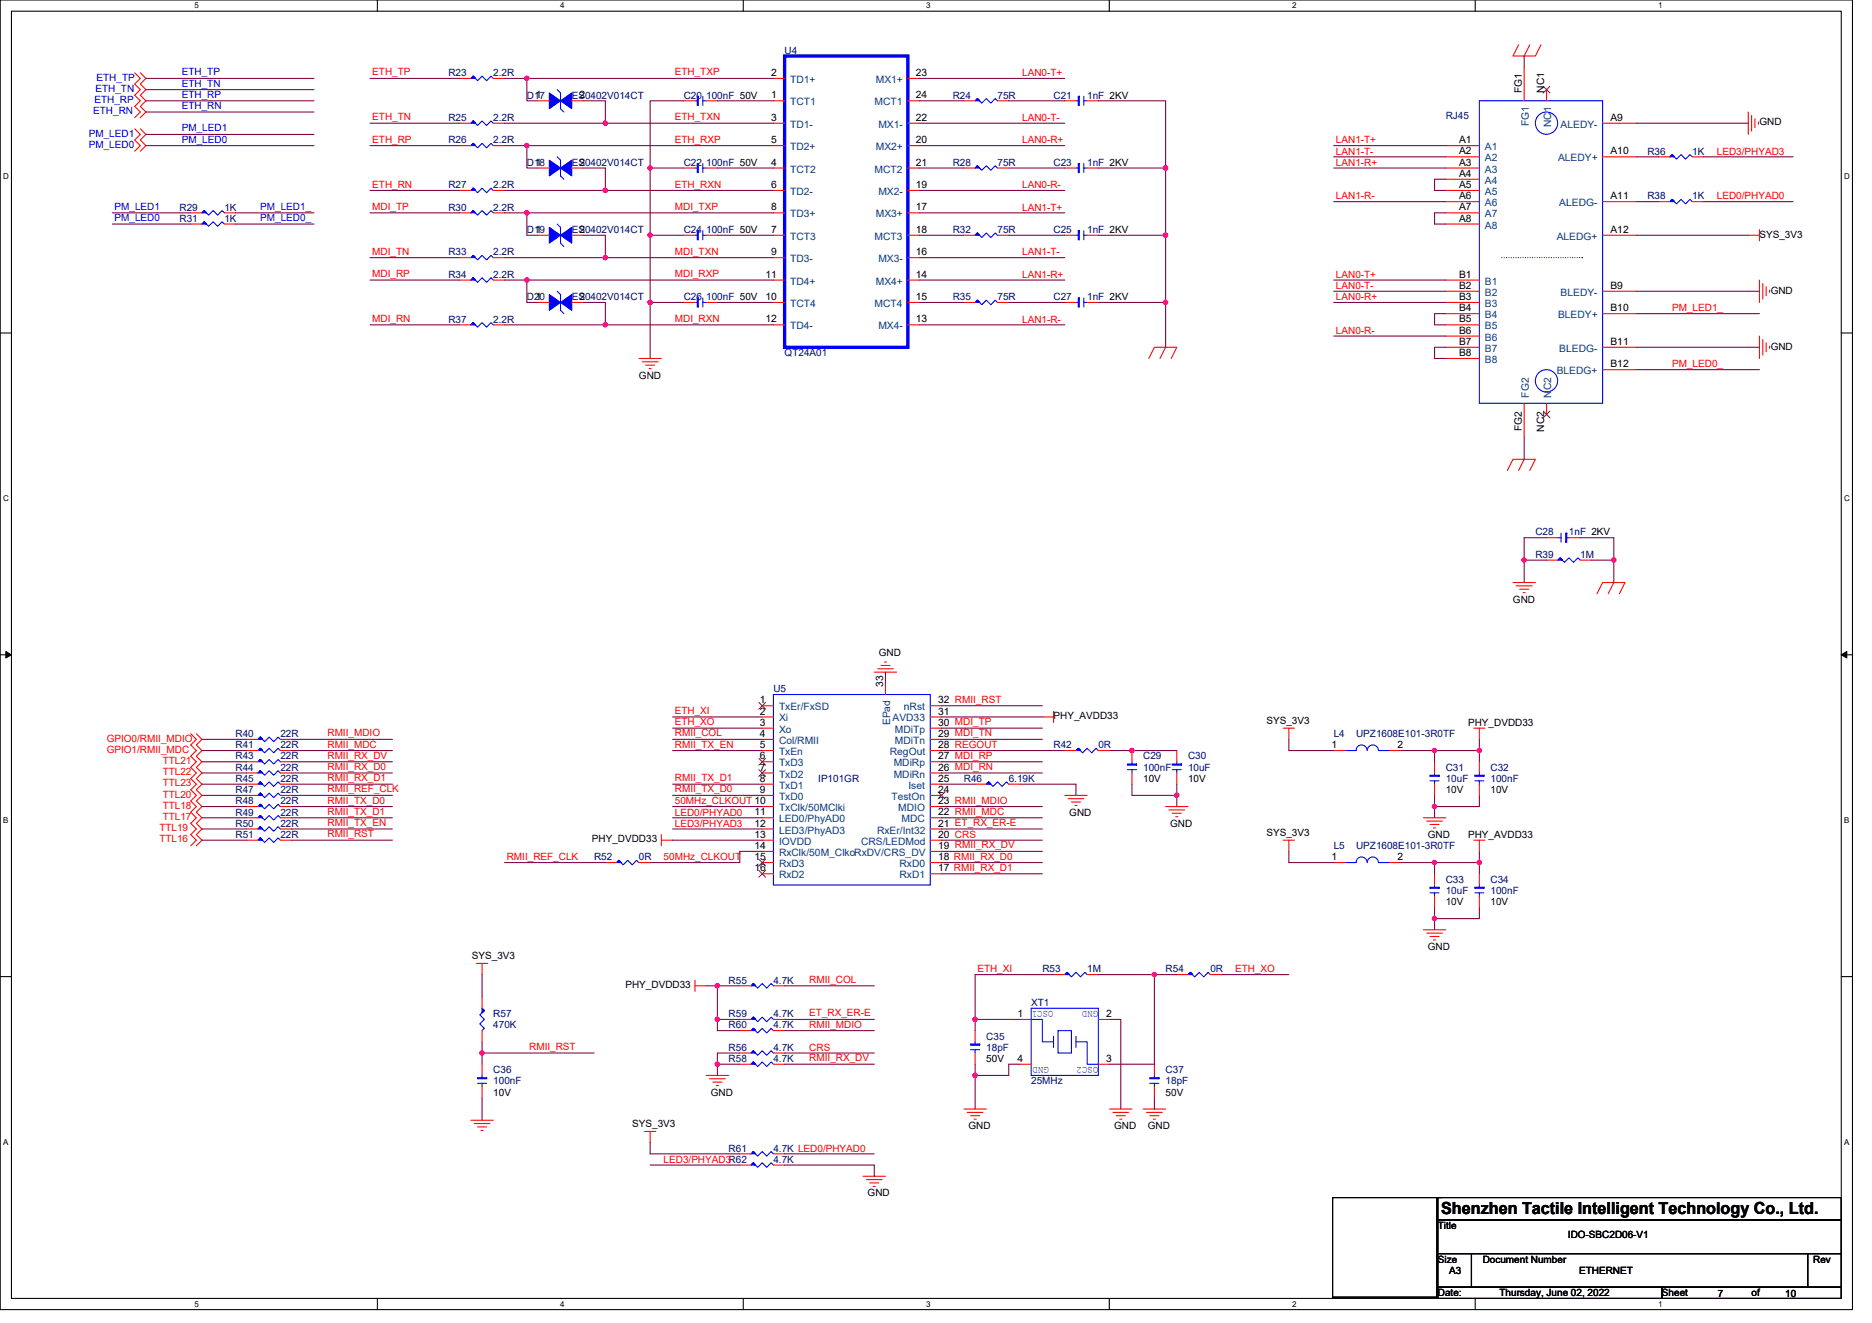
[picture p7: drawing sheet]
<svg xmlns="http://www.w3.org/2000/svg" width="297mm" height="210mm" viewBox="0 0 297 210" stroke-linecap="round" stroke-linejoin="round" font-family="sans-serif">
<path d="M0 0h293.9v207.9h-293.9zM1.8 1.8h290.4v204.3h-290.4z" fill="none" stroke="#000" stroke-width=".17"/>
<g fill="#fff">
<path d="M30.8 .2h.7v1.4h-.7z"/>
<path d="M30.8 206.3h.7v1.4h-.7z"/>
</g>
<path d="M59.9 0v1.8M59.9 206.1v1.8" fill="none" stroke="#000" stroke-width=".17"/>
<g fill="#fff">
<path d="M88.9 .2h.7v1.4h-.7z"/>
<path d="M88.9 206.3h.7v1.4h-.7z"/>
</g>
<path d="M117.9 0v1.8M117.9 206.1v1.8" fill="none" stroke="#000" stroke-width=".17"/>
<g fill="#fff">
<path d="M147 .2h.7v1.4h-.7z"/>
<path d="M147 206.3h.7v1.4h-.7z"/>
</g>
<path d="M176 0v1.8M176 206.1v1.8" fill="none" stroke="#000" stroke-width=".17"/>
<g fill="#fff">
<path d="M205 .2h.7v1.4h-.7z"/>
<path d="M205 206.3h.7v1.4h-.7z"/>
</g>
<path d="M234.1 0v1.8M234.1 206.1v1.8" fill="none" stroke="#000" stroke-width=".17"/>
<g fill="#fff">
<path d="M263.1 .2h.7v1.4h-.7z"/>
<path d="M263.1 206.3h.7v1.4h-.7z"/>
<path d="M.5 27.3h.9v1.4h-.9z"/>
<path d="M292.6 27.3h.9v1.4h-.9z"/>
<path d="M.5 78.4h.9v1.4h-.9z"/>
<path d="M292.6 78.4h.9v1.4h-.9z"/>
</g>
<path d="M0 52.9h1.8M292.2 52.9h1.7" fill="none" stroke="#000" stroke-width=".17"/>
<g fill="#fff">
<path d="M.5 129.5h.8v1.4h-.8z"/>
<path d="M292.6 129.5h.9v1.4h-.9z"/>
</g>
<path d="M0 103.9h1.8M292.2 103.9h1.7" fill="none" stroke="#000" stroke-width=".17"/>
<path d="M.9 103.4l.9 .5-.9 .5zM292.2 103.9l.8-.5v1z" fill="#000" stroke="#000" stroke-width=".16"/>
<g fill="#fff">
<path d="M.5 180.5h.8v1.4h-.8z"/>
<path d="M292.6 180.5h.9v1.4h-.9z"/>
</g>
<path d="M0 155h1.8M292.2 155h1.7M211.5 190.1h16.5v15.8h-16.5zM228.2 190.1h64v3.5h-64zM228.2 193.6h64v5.4h-64zM228.2 199h5.3v5.3h-5.3zM228.2 190.1h.5M233.5 199h53.3v5.3h-53.3zM286.8 199h5.4v5.3h-5.4zM228.2 204.3h35.5v1.8h-35.5zM263.7 204.3h28.5v1.8h-28.5z" fill="none" stroke="#000" stroke-width=".17"/>
<g fill="none" stroke="#f00" stroke-width=".17">
<path d="M21.4 11.6l.9 .8-.9 .9 .9 .9-.9 .9 .9 .9-.9 .9 .9 .9-.9 .9M22.3 11.6l.9 .8-.9 .9 .9 .9-.9 .9 .9 .9-.9 .9 .9 .9-.9 .9M72.9 19.6h1.8M72.9 12.4h1.8M78.3 19.6h1.7M78.3 12.4h1.7M85.4 16h1.8M90.7 16h1.8M108.5 16h1.8M112.1 16h1.7M122.7 16h1.8M122.7 12.4h1.8"/>
<path d="M122.7 19.6h1.8M144.1 19.6h1.7M144.1 12.4h1.7M144.1 16h1.7M152.9 16h1.8M158.3 16h1.8M168.9 16h1.8M172.5 16h1.8M241 7.1l-.9 1.8h3.5l.9-1.8M241.8 10.7v5.3M242.7 7.1l-.9 1.8M245.4 14.2v1.8"/>
<path d="M254.3 19.6h5.3M277.4 17.8v3.5M277.9 18.3v2.5M278.5 18.8v1.5M279 19.4v.3M21.4 20.4l.9 .9-.9 .9 .9 .9-.9 .9M22.3 20.4l.9 .9-.9 .9 .9 .9-.9 .9M30.3 33.8h1.7M30.3 35.6h1.7M35.6 33.8h1.8M35.6 35.6h1.8M72.9 33.8h1.8"/>
<path d="M72.9 23.1h1.8M72.9 30.2h1.8M78.3 33.8h1.7M78.3 23.1h1.7M78.3 30.2h1.7M85.4 37.3h1.8M85.4 26.7h1.8M90.7 37.3h1.8M90.7 26.7h1.8M108.5 37.3h1.8M108.5 26.7h1.8M112.1 37.3h1.7"/>
<path d="M112.1 26.7h1.7M122.7 26.7h1.8M122.7 23.1h1.8M122.7 30.2h1.8M122.7 37.3h1.8M122.7 33.8h1.8M144.1 33.8h1.7M144.1 37.3h1.7M144.1 30.2h1.7M144.1 23.1h1.7M144.1 26.7h1.7M152.9 37.3h1.8"/>
<path d="M152.9 26.7h1.8M158.3 37.3h1.8M158.3 26.7h1.8M168.9 37.3h1.8M168.9 26.7h1.8M172.5 37.3h1.8M172.5 26.7h1.8M229.4 23.1h5.3M229.4 24.9h5.3M229.4 26.7h5.3M229.4 28.4h5.3M229.4 30.2h5.3"/>
<path d="M229.4 32h5.3M229.4 33.8h5.3M229.4 35.6h5.3M254.3 24.9h5.3M254.3 32h5.3M254.3 37.3h5.3M263.2 24.9h1.8M263.2 32h1.8M268.5 24.9h1.8M268.5 32h1.8M277.4 37.3h1.8M279.2 36.4v1.8"/>
<path d="M72.9 40.9h1.8M72.9 44.4h1.8M72.9 51.6h1.8M78.3 40.9h1.7M78.3 44.4h1.7M78.3 51.6h1.7M85.4 48h1.8M90.7 48h1.8M101.4 56.9h3.5M101.9 57.4h2.5M102.4 58h1.5M103 58.5h.3"/>
<path d="M108.5 48h1.8M112.1 48h1.7M122.7 40.9h1.8M122.7 48h1.8M122.7 44.4h1.8M122.7 51.6h1.8M144.1 51.6h1.7M144.1 44.4h1.7M144.1 48h1.7M144.1 40.9h1.7M152.9 48h1.8M158.3 48h1.8"/>
<path d="M168.9 48h1.8M172.5 48h1.8M182.3 56.9l.9-1.8h3.5l-.9 1.8M185 55.1l-.9 1.8M229.4 56.9h5.3M229.4 55.1h5.3M229.4 53.3h5.3M229.4 51.6h5.3M229.4 49.8h5.3M229.4 48h5.3M229.4 46.2h5.3M229.4 44.4h5.3"/>
<path d="M254.3 46.2h5.3M254.3 49.8h5.3M254.3 55.1h5.3M254.3 58.7h5.3M279.2 44.4v3.6M279.2 53.3v3.6M279.7 45v2.5M279.7 53.9v2.5M280.2 45.5v1.4M280.2 54.4v1.4M280.8 46.1v.3M280.8 54.9v.4"/>
<path d="M239.2 74.7l.9-1.8h3.5l-.9 1.8M241.8 72.9l-.8 1.8M241.8 64v5.3M245.4 64v1.8M240.1 92.5h3.5M240.6 93h2.5M241.1 93.5h1.5M241.7 94.1h.3M245.4 88.9h1.8M245.4 85.3h1.8M249 85.3h1.7M250.7 88.9h1.8"/>
<path d="M253.4 94.2l.9-1.7h3.5l-.8 1.7M256.1 92.5l-.9 1.7M30.3 116.5l.9 .8-.9 .9 .9 .9-.9 .9 .9 .9-.9 .9 .9 .9-.9 .9 .9 .9-.9 .8 .9 .9-.9 .9 .9 .9-.9 .9 .9 .9-.9 .9 .9 .9-.9 .9 .9 .8-.9 .9M31.2 116.5l.8 .8-.8 .9 .8 .9-.8 .9 .8 .9-.8 .9 .8 .9-.8 .9 .8 .9-.8 .8 .8 .9-.8 .9 .8 .9-.8 .9 .8 .9-.8 .9 .8 .9-.8 .9 .8 .8-.8 .9M39.2 117.3h1.7M39.2 119.1h1.7M44.5 117.3h1.8M44.5 119.1h1.8M120.9 112h1.8M120.9 113.8h1.8M120.9 115.6h1.8M120.9 117.3h1.8"/>
<path d="M120.9 119.1h1.8M138.7 106.7h3.6M139.3 106.2h2.4M139.8 105.6h1.4M140.3 105.1h.4M140.5 108.5v1.7M147.6 112h1.8M147.6 113.8h1.8M147.6 115.6h1.8M147.6 117.3h1.8M147.6 119.1h1.8M165.4 113.8h1.8"/>
<path d="M167.2 112.9v1.8M168.9 119.1h1.8M174.3 119.1h1.8M179.6 119.1v1.8M186.7 119.1v1.8M203.6 115.6h1.8M204.5 115.6v1.7M211.6 119.1h1.8M220.5 119.1h1.8M233.8 115.6h1.8M234.7 115.6v1.7M39.2 122.7h1.7"/>
<path d="M39.2 129.8h1.7M39.2 124.5h1.7M39.2 131.6h1.7M39.2 126.2h1.7M39.2 133.3h1.7M39.2 120.9h1.7M39.2 128h1.7M44.5 122.7h1.8M44.5 129.8h1.8M44.5 124.5h1.8M44.5 131.6h1.8M44.5 126.2h1.8"/>
<path d="M44.5 133.3h1.8M44.5 120.9h1.8M44.5 128h1.8M96.1 136.9h1.7M101.4 136.9h1.8M104.9 133.3h1.8M104.9 132.5v1.7M120.9 120.9h1.8M120.9 122.7h1.8M120.9 124.5h1.8M120.9 126.2h1.8M120.9 128h1.8"/>
<path d="M120.9 129.8h1.8M120.9 131.6h1.8M120.9 133.3h1.8M120.9 135.1h1.8M120.9 136.9h1.8M120.9 138.7h1.8M147.6 126.2h1.8M147.6 128h1.8M147.6 129.8h1.8M147.6 131.6h1.8M147.6 133.3h1.8M147.6 135.1h1.8"/>
<path d="M147.6 136.9h1.8M147.6 138.7h1.8M147.6 120.9h1.8M147.6 122.7h1.8M147.6 124.5h1.8M154.7 124.5h1.8M160.1 124.5h1.7M168.9 126.2h3.6M169.5 126.8h2.5M170 127.3h1.4M170.6 127.8h.3M179.6 122.7v1.8"/>
<path d="M185 128h3.5M185.5 128.5h2.5M186 129.1h1.4M186.6 129.6h.3M186.7 122.7v1.8M203.6 133.3h1.8M204.5 133.3v1.8M211.6 136.9h1.8M220.5 136.9h1.8M225.8 129.8h3.6M226.4 130.3h2.5M226.9 130.9h1.4"/>
<path d="M227.5 131.4h.3M227.6 138.7v1.8M227.6 120.9v1.8M227.6 124.5v1.7M233.8 133.3h1.8M234.7 133.3v1.8M234.7 138.7v1.8M234.7 120.9v1.8M234.7 124.5v1.7M75.6 152.9h1.8M76.5 152.9v1.8M76.5 158.2v1.8"/>
<path d="M110.3 156.5h1.8M110.3 155.6v1.8M117.4 156.5h1.8M122.7 156.5h1.8M167.2 154.7h1.7M172.5 154.7h1.8M186.7 154.7h1.8M192.1 154.7h1.7M225.8 147.6h3.6M226.4 148.1h2.5M226.9 148.6h1.4M227.5 149.2h.3"/>
<path d="M227.6 142.2v1.8M234.7 142.2v1.8M74.7 177.8h3.6M75.2 178.3h2.5M75.8 178.9h1.4M76.3 179.4h.4M76.5 168.9v1.8M76.5 172.5v1.7M76.5 163.6v1.8M102.3 179.6h1.8M103.2 179.6v1.8M112.1 170.7h3.5"/>
<path d="M112.6 171.2h2.5M113.1 171.7h1.5M113.7 172.3h.3M117.4 167.1h1.8M117.4 163.6h1.8M117.4 168.9h1.8M117.4 161.8h1.8M122.7 167.1h1.8M122.7 163.6h1.8M122.7 168.9h1.8M122.7 161.8h1.8M152.9 176h3.6"/>
<path d="M153.5 176.6h2.5M154 177.1h1.4M154.6 177.6h.3M154.7 163.6v1.8M154.7 167.1v1.8M161.8 168.9h1.8M161.8 161.8h1.8M174.3 168.9h1.8M174.3 161.8h1.8M176.1 176h3.5M176.6 176.6h2.5M177.1 177.1h1.5"/>
<path d="M177.7 177.6h.3M181.4 176h3.6M181.9 176.6h2.5M182.5 177.1h1.4M183 177.6h.3M183.2 168.9v1.8M183.2 172.5v1.7M117.4 184.9h1.8M117.4 183.1h1.8M122.7 184.9h1.8M122.7 183.1h1.8M136.9 186.7h3.6"/>
<path d="M137.5 187.2h2.5M138 187.7h1.4M138.6 188.3h.3"/>
</g>
<g fill="none" stroke="#00f" stroke-width=".17">
<path d="M74.7 19.6l.4-.4 .7 .7 .7-.7 .7 .7 .7-.7 .4 .4M74.7 12.4l.4-.3 .7 .7 .7-.7 .7 .7 .7-.7 .4 .3M88.4 14.2l.5 .6v2.5l.6 .5M110.3 16h.3M111.5 16h.6M111.5 15.3v1.4M154.7 16l.4-.4 .7 .8 .7-.8 .7 .8 .7-.8 .4 .4M170.7 16h.4M172 16h.5M172 15.3v1.4M234.7 16h19.6v48h-19.6zM32 33.8l.4-.4 .7 .7 .7-.7 .7 .7 .7-.7 .4 .4"/>
<path d="M32 35.6l.4-.4 .7 .7 .7-.7 .7 .7 .7-.7 .4 .4M74.7 33.8l.4-.4 .7 .7 .7-.7 .7 .7 .7-.7 .4 .4M74.7 23.1l.4-.3 .7 .7 .7-.7 .7 .7 .7-.7 .4 .3M74.7 30.2l.4-.3 .7 .7 .7-.7 .7 .7 .7-.7 .4 .3M88.4 35.6l.5 .5v2.5l.6 .5M88.4 24.9l.5 .5v2.5l.6 .5M110.3 37.3h.3M110.3 26.7h.3M111.5 37.3h.6M111.5 36.6v1.5M111.5 26.7h.6M111.5 26v1.4"/>
<path d="M154.7 37.3l.4-.3 .7 .7 .7-.7 .7 .7 .7-.7 .4 .3M154.7 26.7l.4-.4 .7 .7 .7-.7 .7 .7 .7-.7 .4 .4M170.7 37.3h.4M170.7 26.7h.4M172 37.3h.5M172 36.6v1.5M172 26.7h.5M172 26v1.4M265 24.9l.3-.4 .7 .8 .7-.8 .8 .8 .7-.8 .3 .4M265 32l.3-.4 .7 .8 .7-.8 .8 .8 .7-.8 .3 .4M74.7 40.9l.4-.4 .7 .8 .7-.8 .7 .8 .7-.8 .4 .4M74.7 44.4l.4-.3 .7 .7 .7-.7 .7 .7 .7-.7 .4 .3"/>
<path d="M74.7 51.6l.4-.4 .7 .7 .7-.7 .7 .7 .7-.7 .4 .4M88.4 46.2l.5 .6v2.5l.6 .5M110.3 48h.3M111.5 48h.6M111.5 47.3v1.4M154.7 48l.4-.4 .7 .8 .7-.8 .7 .8 .7-.8 .4 .4M170.7 48h.4M172 48h.5M172 47.3v1.4M247.2 88.9l.3-.4 .7 .8 .8-.8 .7 .8 .7-.8 .3 .4M247.2 85.3h.5M247.7 84.6v1.5"/>
<path d="M248.6 85.3h.4M40.9 117.3l.4-.3 .7 .7 .7-.7 .7 .7 .7-.7 .4 .3M40.9 119.1l.4-.3 .7 .7 .7-.7 .7 .7 .7-.7 .4 .3M122.7 110.2h24.9v30.3h-24.9zM170.7 119.1l.4-.3 .7 .7 .7-.7 .7 .7 .7-.7 .4 .3M213.4 119.1h1.8M215.2 119.1a.89 .89 0 0 1 .9-.9 .89 .89 0 0 1 .9 .9 .88 .88 0 0 1 .8-.9 .88 .88 0 0 1 .9 .9M218.7 119.1h1.8M40.9 122.7l.4-.4 .7 .7 .7-.7 .7 .7 .7-.7 .4 .4M40.9 129.8l.4-.4 .7 .8 .7-.8 .7 .8 .7-.8 .4 .4M40.9 124.5l.4-.4 .7 .7 .7-.7 .7 .7 .7-.7 .4 .4M40.9 131.6l.4-.4 .7 .7 .7-.7 .7 .7 .7-.7 .4 .4"/>
<path d="M40.9 126.2l.4-.3 .7 .7 .7-.7 .7 .7 .7-.7 .4 .3M40.9 133.3l.4-.3 .7 .7 .7-.7 .7 .7 .7-.7 .4 .3M40.9 120.9l.4-.4 .7 .8 .7-.8 .7 .8 .7-.8 .4 .4M40.9 128l.4-.3 .7 .7 .7-.7 .7 .7 .7-.7 .4 .3M97.8 136.9l.4-.4 .7 .8 .7-.8 .7 .8 .7-.8 .4 .4M156.5 124.5l.4-.4 .7 .7 .7-.7 .7 .7 .7-.7 .4 .4M178.9 122.2h1.4M179.6 122.2v.5M179.6 120.9v.4M186 122.2h1.4M186.7 122.2v.5M186.7 120.9v.4"/>
<path d="M218.7 136.9a.88 .88 0 0 0-.9-.9 .88 .88 0 0 0-.8 .9 .89 .89 0 0 0-.9-.9 .89 .89 0 0 0-.9 .9h-1.8M218.7 136.9h1.8M226.9 123.9h1.4M227.6 123.9v.6M227.6 122.7v.3M234 123.9h1.5M234.7 123.9v.6M234.7 122.7v.3M119.2 156.5l.3-.4 .7 .7 .7-.7 .8 .7 .7-.7 .3 .4M168.9 154.7l.4-.4 .7 .7 .7-.7 .7 .7 .7-.7 .4 .4M188.5 154.7l.4-.4 .7 .7 .7-.7 .7 .7 .7-.7 .4 .4M226.9 141.7h1.4"/>
<path d="M227.6 141.7v.5M227.6 140.5v.3M234 141.7h1.5M234.7 141.7v.5M234.7 140.5v.3M75.8 171.9h1.4M76.5 171.9v.6M76.5 170.7v.3M76.5 160l.4 .4-.8 .7 .8 .7-.8 .7 .8 .7-.4 .4M119.2 167.1l.3-.3 .7 .7 .7-.7 .8 .7 .7-.7 .3 .3M119.2 163.6l.3-.4 .7 .7 .7-.7 .8 .7 .7-.7 .3 .4M119.2 168.9l.3-.3 .7 .7 .7-.7 .8 .7 .7-.7 .3 .3"/>
<path d="M119.2 161.8l.3-.4 .7 .8 .7-.8 .8 .8 .7-.8 .3 .4M154 166.6h1.4M154.7 166.6v.5M154.7 165.4v.3M163.6 161.8h1.8v3.6h1.8M163.6 160h10.7v10.7h-10.7zM167.2 164.5v1.7M167.9 163.6h2.1v3.5h-2.1zM170.7 164.5v1.7M170.7 165.4h1.8v3.5h1.8M182.5 171.9h1.4M183.2 171.9v.6"/>
<path d="M183.2 170.7v.3M119.2 184.9l.3-.3 .7 .7 .7-.7 .8 .7 .7-.7 .3 .3M119.2 183.1l.3-.3 .7 .7 .7-.7 .8 .7 .7-.7 .3 .3"/>
<circle cx="245.4" cy="19.5" r="1.77"/>
<circle cx="245.4" cy="60.4" r="1.77"/>
</g>
<g fill="#00f" stroke="#00f" stroke-width=".17">
<path d="M119.5 184.6l.4 .3h-.7l.3-.3 .4 .3z" fill-rule="evenodd"/>
<path d="M75.1 19.2l.3 .4h-.7l.4-.4 .3 .4z" fill-rule="evenodd"/>
<path d="M75.1 33.4l.3 .4h-.7l.4-.4 .3 .4z" fill-rule="evenodd"/>
<path d="M41.3 122.3l.4 .4h-.8l.4-.4 .4 .4z" fill-rule="evenodd"/>
<path d="M75.8 171v.2h1.4v-.2z" fill-rule="evenodd"/>
<path d="M88.9 48l1.8-1.2v2.5z" fill-rule="evenodd"/>
<path d="M87.2 46.8l1.7 1.2-1.7 1.3z" fill-rule="evenodd"/>
<path d="M110.6 36.6v1.5h.2v-1.5z" fill-rule="evenodd"/>
<path d="M171.1 15.3v1.4h.2v-1.4z" fill-rule="evenodd"/>
<path d="M98.2 136.5l.3 .4h-.7l.4-.4 .3 .4z" fill-rule="evenodd"/>
<path d="M247.5 88.5l.4 .4h-.7l.3-.4 .4 .4z" fill-rule="evenodd"/>
<path d="M234 140.8v.2h1.5v-.2z" fill-rule="evenodd"/>
<path d="M75.1 22.8l.3 .3h-.7l.4-.3 .3 .3z" fill-rule="evenodd"/>
<path d="M226.9 140.8v.2h1.4v-.2z" fill-rule="evenodd"/>
<path d="M182.5 171v.2h1.4v-.2z" fill-rule="evenodd"/>
<path d="M75.1 40.5l.3 .4h-.7l.4-.4 .3 .4z" fill-rule="evenodd"/>
<path d="M41.3 129.4l.4 .4h-.8l.4-.4 .4 .4z" fill-rule="evenodd"/>
<path d="M32.4 33.4l.4 .4h-.8l.4-.4 .4 .4z" fill-rule="evenodd"/>
<path d="M186 121.3v.1h1.4v-.1z" fill-rule="evenodd"/>
<path d="M41.3 117l.4 .3h-.8l.4-.3 .4 .3z" fill-rule="evenodd"/>
<path d="M248.4 84.6v1.5h.2v-1.5z" fill-rule="evenodd"/>
<path d="M110.6 47.3v1.4h.2v-1.4z" fill-rule="evenodd"/>
<path d="M171.1 36.6v1.5h.2v-1.5z" fill-rule="evenodd"/>
<path d="M75.1 29.9l.3 .3h-.7l.4-.3 .3 .3z" fill-rule="evenodd"/>
<path d="M234 123v.2h1.5v-.2z" fill-rule="evenodd"/>
<path d="M265.3 24.5l.4 .4h-.7l.3-.4 .4 .4z" fill-rule="evenodd"/>
<path d="M119.5 166.8l.4 .3h-.7l.3-.3 .4 .3z" fill-rule="evenodd"/>
<path d="M154 165.7v.2h1.4v-.2z" fill-rule="evenodd"/>
<path d="M75.1 44.1l.3 .3h-.7l.4-.3 .3 .3z" fill-rule="evenodd"/>
<path d="M41.3 124.1l.4 .4h-.8l.4-.4 .4 .4z" fill-rule="evenodd"/>
<path d="M119.5 156.1l.4 .4h-.7l.3-.4 .4 .4z" fill-rule="evenodd"/>
<path d="M265.3 31.6l.4 .4h-.7l.3-.4 .4 .4z" fill-rule="evenodd"/>
<path d="M156.9 124.1l.3 .4h-.7l.4-.4 .3 .4z" fill-rule="evenodd"/>
<path d="M41.3 131.2l.4 .4h-.8l.4-.4 .4 .4z" fill-rule="evenodd"/>
<path d="M155.1 47.6l.3 .4h-.7l.4-.4 .3 .4z" fill-rule="evenodd"/>
<path d="M32.4 35.2l.4 .4h-.8l.4-.4 .4 .4z" fill-rule="evenodd"/>
<path d="M119.5 163.2l.4 .4h-.7l.3-.4 .4 .4z" fill-rule="evenodd"/>
<path d="M169.3 154.3l.4 .4h-.8l.4-.4 .4 .4z" fill-rule="evenodd"/>
<path d="M155.1 37l.3 .3h-.7l.4-.3 .3 .3z" fill-rule="evenodd"/>
<path d="M155.1 26.3l.3 .4h-.7l.4-.4 .3 .4z" fill-rule="evenodd"/>
<path d="M41.3 118.8l.4 .3h-.8l.4-.3 .4 .3z" fill-rule="evenodd"/>
<path d="M110.6 15.3v1.4h.2v-1.4z" fill-rule="evenodd"/>
<path d="M88.9 16l1.8-1.2v2.5z" fill-rule="evenodd"/>
<path d="M87.2 14.8l1.7 1.2-1.7 1.3z" fill-rule="evenodd"/>
<path d="M75.1 51.2l.3 .4h-.7l.4-.4 .3 .4z" fill-rule="evenodd"/>
<path d="M171.1 118.8l.3 .3h-.7l.4-.3 .3 .3z" fill-rule="evenodd"/>
<path d="M171.1 26v1.4h.2v-1.4z" fill-rule="evenodd"/>
<path d="M41.3 125.9l.4 .3h-.8l.4-.3 .4 .3z" fill-rule="evenodd"/>
<path d="M155.1 15.6l.3 .4h-.7l.4-.4 .3 .4z" fill-rule="evenodd"/>
<path d="M76.5 160l.4 .4-.4 .3 .4-.3-.4 .3z" fill-rule="evenodd"/>
<path d="M188.9 154.3l.3 .4h-.7l.4-.4 .3 .4z" fill-rule="evenodd"/>
<path d="M178.9 121.3v.1h1.4v-.1z" fill-rule="evenodd"/>
<path d="M41.3 133l.4 .3h-.8l.4-.3 .4 .3z" fill-rule="evenodd"/>
<path d="M110.6 26v1.4h.2v-1.4z" fill-rule="evenodd"/>
<path d="M119.5 182.8l.4 .3h-.7l.3-.3 .4 .3z" fill-rule="evenodd"/>
<path d="M88.9 37.3l1.8-1.2v2.5z" fill-rule="evenodd"/>
<path d="M87.2 36.1l1.7 1.2-1.7 1.3z" fill-rule="evenodd"/>
<path d="M171.1 47.3v1.4h.2v-1.4z" fill-rule="evenodd"/>
<path d="M75.1 12.1l.3 .3h-.7l.4-.3 .3 .3z" fill-rule="evenodd"/>
<path d="M226.9 123v.2h1.4v-.2z" fill-rule="evenodd"/>
<path d="M41.3 120.5l.4 .4h-.8l.4-.4 .4 .4z" fill-rule="evenodd"/>
<path d="M88.9 26.7l1.8-1.3v2.5z" fill-rule="evenodd"/>
<path d="M87.2 25.4l1.7 1.3-1.7 1.2z" fill-rule="evenodd"/>
<path d="M119.5 168.6l.4 .3h-.7l.3-.3 .4 .3z" fill-rule="evenodd"/>
<path d="M119.5 161.4l.4 .4h-.7l.3-.4 .4 .4z" fill-rule="evenodd"/>
<path d="M41.3 127.7l.4 .3h-.8l.4-.3 .4 .3z" fill-rule="evenodd"/>
</g>
<path d="M124.5 8.9h19.6v46.2h-19.6z" fill="none" stroke="#00f" stroke-width=".53"/>
<path d="M238.3 40.9h12.8M251.1 40.9h.1" fill="none" stroke="#00f" stroke-width=".17" stroke-dasharray="0 .3"/>
<g fill="none" stroke="#804000" stroke-width=".16">
<path d="M244.9 13.7l1.1 1.1M245.9 13.7l-1 1.1M244.9 65.3l1.1 1M245.9 65.3l-1 1M120.4 111.5l1.1 1.1M121.5 111.5l-1.1 1.1M120.4 120.4l1.1 1.1M120.4 122.2l1.1 1M120.4 136.4l1.1 1.1M120.4 138.2l1.1 1M121.5 120.4l-1.1 1.1M121.5 122.2l-1.1 1"/>
<path d="M121.5 136.4l-1.1 1.1M121.5 138.2l-1.1 1M148.9 125.7l1 1.1M149.9 125.7l-1.1 1.1"/>
</g>
<g fill="none" stroke="#800040" stroke-width=".17">
<path d="M23.2 12.4h26.6M23.2 14.2h26.6M23.2 16h26.6M23.2 17.8h26.6M58.7 12.4h14.2M58.7 19.6h14.2M80 19.6h16.1M80 12.4h3.6M92.5 16h3.6v3.6M96.1 19.6h26.6M108.5 16h-5.3v10.7h5.3M113.8 16h8.9"/>
<path d="M122.7 12.4h-39.1v3.6h1.8M145.8 16h7.1M145.8 12.4h23.1M145.8 19.6h23.1M160.1 16h8.8M174.3 16h10.7v10.7M241.8 8.9v1.8M259.6 19.6h17.8M17.8 33.8h12.5M17.8 35.6h12.5M23.2 21.3h26.6M23.2 23.1h26.6"/>
<path d="M37.4 35.6h12.4M37.4 33.8h12.4M58.7 23.1h14.2M58.7 30.2h14.2M58.7 33.8h14.2M80 30.2h16.1M80 23.1h3.6M80 33.8h3.6M83.6 33.8v3.5h1.8M83.6 33.8h39.1M92.5 26.7h3.6v3.5M92.5 37.3h3.6v3.6h26.6"/>
<path d="M96.1 30.2h26.6M103.2 26.7v10.6M108.5 37.3h-5.3v10.7h5.3M113.8 26.7h8.9M113.8 37.3h8.9M122.7 23.1h-39.1v3.6h1.8M145.8 26.7h7.1M145.8 37.3h7.1M145.8 33.8h23.1M145.8 23.1h23.1M145.8 30.2h23.1M160.1 26.7h8.8"/>
<path d="M160.1 37.3h8.8M174.3 26.7h10.7M174.3 37.3h10.7M185 26.7v10.6M185 37.3v10.7M211.6 23.1h17.8M211.6 24.9h17.8M211.6 26.7h17.8M211.6 32h17.8M229.4 28.4h-1.8v1.8h1.8M229.4 33.8h-1.8v1.8h1.8M259.6 37.3h17.8"/>
<path d="M259.6 24.9h3.6M259.6 32h3.6M270.3 24.9h14.2M270.3 32h14.2M58.7 44.4h14.2M58.7 40.9h14.2M58.7 51.6h14.2M80 40.9h16.1M80 51.6h16.1M80 44.4h3.6M83.6 44.4v3.6h1.8M83.6 44.4h39.1"/>
<path d="M92.5 48h3.6v3.6h26.6M103.2 48v8.9M113.8 48h8.9M145.8 48h7.1M145.8 40.9h23.1M145.8 44.4h23.1M145.8 51.6h23.1M160.1 48h8.8M174.3 48h10.7M185 48v7.1M211.6 44.4h17.8M211.6 46.2h17.8"/>
<path d="M211.6 48h17.8M211.6 53.3h17.8M229.4 49.8h-1.8v1.8h1.8M229.4 55.1h-1.8v1.8h1.8M259.6 46.2h19.6M259.6 58.7h19.6M259.6 49.8h19.6M259.6 55.1h19.6M241.8 69.3v3.6M241.8 88.9h3.6M241.8 88.9v3.6M245.4 85.3h-3.6v3.6"/>
<path d="M250.7 85.3h5.4v3.6M252.5 88.9h3.6M256.1 88.9v3.6M32 117.3h7.2M32 119.1h7.2M46.3 117.3h16M46.3 119.1h16M106.7 113.8h14.2M106.7 117.3h14.2M106.7 119.1h14.2M106.7 115.6h14.2M140.5 106.7v1.8"/>
<path d="M149.4 119.1h19.5M149.4 112h16M149.4 115.6h16M149.4 117.3h16M149.4 113.8h16M176.1 119.1h10.6M204.5 117.3v1.8h7.1M222.3 119.1h5.3M227.6 119.1h7.1M227.6 119.1v1.8M234.7 119.1v1.8M234.7 117.3v1.8"/>
<path d="M32 120.9h7.2M32 122.7h7.2M32 124.5h7.2M32 126.2h7.2M32 128h7.2M32 129.8h7.2M32 131.6h7.2M32 133.4h7.2M46.3 120.9h16M46.3 122.7h16M46.3 124.5h16M46.3 126.2h16"/>
<path d="M46.3 128h16M46.3 129.8h16M46.3 131.6h16M46.3 133.3h16M80 136.9h16.1M106.7 126.2h14.2M106.7 124.5h14.2M106.7 128h14.2M106.7 129.8h14.2M106.7 131.6h14.2M106.7 133.3h14.2M120.9 135.1h-3.5v1.8h-14.2"/>
<path d="M149.4 133.3h16M149.4 136.9h16M149.4 138.7h16M149.4 135.1h16M149.4 131.6h16M149.4 128h16M149.4 120.9h16M149.4 122.7h16M149.4 124.5h5.3M149.4 129.8h16M161.8 124.5h8.9v1.7M179.6 124.5v1.7h7.1"/>
<path d="M186.7 126.2v1.8M186.7 124.5v1.7M204.5 135.1v1.8h7.1M222.3 136.9h5.3M227.6 136.9h7.1M227.6 128v1.8M227.6 126.2v1.8M227.6 136.9v1.8M234.7 136.9v1.8M234.7 126.2v1.8h-7.1M234.7 135.1v1.8M76.5 154.7v3.5"/>
<path d="M112.1 156.5h1.7M113.8 156.5h3.6M113.8 156.5v5.3M124.5 156.5h14.2M167.2 154.7h-12.5v7.1M174.3 154.7h8.9M183.2 154.7v14.2h-7.1M183.2 154.7h3.5M193.8 154.7h10.7M227.6 144v1.8M227.6 145.8v1.8M234.7 144v1.8h-7.1"/>
<path d="M76.5 167.1h17.8M76.5 167.1v1.8M76.5 165.4v1.7M76.5 174.2v3.6M113.8 161.8h3.6M113.8 161.8v1.8h3.6M113.8 168.9v1.8M117.4 167.1h-3.6v1.8h3.6M124.5 167.1h14.2M124.5 168.9h14.2M124.5 161.8h14.2M124.5 163.6h14.2"/>
<path d="M154.7 161.8h7.1M154.7 170.7v5.3M154.7 161.8v1.8M161.8 168.9h-1.7v1.8h-5.4v-1.8M176.1 161.8h1.7v14.2M183.2 174.2v1.8M103.2 181.4v1.7h14.2M103.2 184.9h14.2M124.5 184.9h14.2v1.8M124.5 183.1h14.2"/>
</g>
<g fill="#f0f" stroke="#f0f" stroke-width=".17">
<circle cx="256.1" cy="88.9" r=".35"/>
<circle cx="241.8" cy="88.9" r=".35"/>
<circle cx="179.6" cy="119.1" r=".35"/>
<circle cx="227.6" cy="128" r=".35"/>
<circle cx="227.6" cy="119.1" r=".35"/>
<circle cx="76.5" cy="167.1" r=".35"/>
<circle cx="154.7" cy="161.8" r=".35"/>
<circle cx="113.8" cy="156.5" r=".35"/>
<circle cx="113.8" cy="161.8" r=".35"/>
<circle cx="227.6" cy="136.9" r=".35"/>
<circle cx="227.6" cy="145.8" r=".35"/>
<circle cx="186.7" cy="126.2" r=".35"/>
<circle cx="154.7" cy="170.7" r=".35"/>
<circle cx="183.2" cy="154.7" r=".35"/>
<circle cx="234.7" cy="119.1" r=".35"/>
<circle cx="234.7" cy="136.9" r=".35"/>
<circle cx="184.9" cy="37.3" r=".35"/>
<circle cx="184.9" cy="26.7" r=".35"/>
<circle cx="184.9" cy="48" r=".35"/>
<circle cx="83.6" cy="12.4" r=".35"/>
<circle cx="83.6" cy="23.1" r=".35"/>
<circle cx="83.6" cy="33.8" r=".35"/>
<circle cx="83.6" cy="44.4" r=".35"/>
<circle cx="96" cy="19.5" r=".35"/>
<circle cx="96" cy="30.2" r=".35"/>
<circle cx="103.2" cy="26.7" r=".35"/>
<circle cx="103.2" cy="37.3" r=".35"/>
<circle cx="103.2" cy="48" r=".35"/>
<circle cx="96" cy="51.5" r=".35"/>
<circle cx="96" cy="40.9" r=".35"/>
<circle cx="113.8" cy="168.9" r=".35"/>
</g>
<text font-size="2.6" x="228.7" y="192.7">Shenzhen Tactile Intelligent Technology Co., Ltd.</text>
<g font-size="1.6" fill="#00f">
<text x="28.8" y="12">ETH_TP</text>
<text x="15" y="16.4">ETH_RP</text>
<text x="15.2" y="14.6">ETH_TN</text>
<text x="15.3" y="12.8">ETH_TP</text>
<text x="28.8" y="13.8">ETH_TN</text>
<text x="28.8" y="15.5">ETH_RP</text>
<text x="28.8" y="17.3">ETH_RN</text>
<text x="14.1" y="21.7">PM_LED1</text>
<text x="14.1" y="23.5">PM_LED0</text>
<text x="14.8" y="18.1">ETH_RN</text>
<text x="28.8" y="20.9">PM_LED1</text>
<text x="28.8" y="22.6">PM_LED0</text>
<text x="18.2" y="33.3">PM_LED1</text>
<text x="18.2" y="35.1">PM_LED0</text>
<text x="41.3" y="35.1">PM_LED0_</text>
<text x="41.3" y="33.3">PM_LED1_</text>
<text x="167.2" y="160.5" transform="rotate(180 167.2 160.5)">OSC1</text>
<text x="174.3" y="160.5" transform="rotate(180 174.3 160.5)">GND</text>
<text x="166.5" y="169.4" transform="rotate(180 166.5 169.4)">GND</text>
<text x="174.3" y="169.4" transform="rotate(180 174.3 169.4)">OSC2</text>
</g>
<g font-size="1.6" fill="#f00">
<text x="59.1" y="12">ETH_TP</text>
<text x="107.1" y="12">ETH_TXP</text>
<text x="162.2" y="12.1">LAN0-T+</text>
<text x="59.1" y="19.1">ETH_TN</text>
<text x="59.1" y="22.6">ETH_RP</text>
<text x="107.1" y="22.6">ETH_RXP</text>
<text x="107.1" y="19.1">ETH_TXN</text>
<text x="162.2" y="19.2">LAN0-T-</text>
<text x="162.2" y="22.8">LAN0-R+</text>
<text x="212" y="22.8">LAN1-T+</text>
<text x="59.1" y="29.8">ETH_RN</text>
<text x="107.1" y="29.8">ETH_RXN</text>
<text x="162.2" y="29.9">LAN0-R-</text>
<text x="212" y="24.5">LAN1-T-</text>
<text x="212" y="26.3">LAN1-R+</text>
<text x="272.4" y="24.5">LED3/PHYAD3</text>
<text x="59.1" y="33.3">MDI_TP</text>
<text x="107.1" y="33.3">MDI_TXP</text>
<text x="162.2" y="33.4">LAN1-T+</text>
<text x="212" y="31.6">LAN1-R-</text>
<text x="272.4" y="31.6">LED0/PHYAD0</text>
<text x="59.1" y="40.4">MDI_TN</text>
<text x="107.1" y="40.4">MDI_TXN</text>
<text x="162.2" y="40.5">LAN1-T-</text>
<text x="59.1" y="44">MDI_RP</text>
<text x="107.1" y="44">MDI_RXP</text>
<text x="162.2" y="44.1">LAN1-R+</text>
<text x="212" y="44.1">LAN0-T+</text>
<text x="212" y="45.9">LAN0-T-</text>
<text x="212" y="47.6">LAN0-R+</text>
<text x="59.1" y="51.1">MDI_RN</text>
<text x="107.1" y="51.1">MDI_RXN</text>
<text x="162.2" y="51.2">LAN1-R-</text>
<text x="212" y="53">LAN0-R-</text>
<text x="265.3" y="49.3">PM_LED1_</text>
<text x="265.3" y="58.2">PM_LED0_</text>
<text x="107.1" y="113.3">ETH_XI</text>
<text x="16.9" y="119.5">GPIO1/RMII_MDC</text>
<text x="16.9" y="117.7">GPIO0/RMII_MDIO</text>
<text x="52" y="116.9">RMII_MDIO</text>
<text x="52" y="118.7">RMII_MDC</text>
<text x="107.1" y="116.9">RMII_COL</text>
<text x="107.1" y="118.7">RMII_TX_EN</text>
<text x="107.1" y="115.1">ETH_XO</text>
<text x="25.8" y="124.8">TTL23</text>
<text x="25.8" y="123">TTL22</text>
<text x="25.8" y="121.3">TTL21</text>
<text x="52" y="120.4">RMII_RX_DV</text>
<text x="52" y="122.2">RMII_RX_D0</text>
<text x="52" y="124">RMII_RX_D1</text>
<text x="52" y="125.8">RMII_REF_CLK</text>
<text x="107.1" y="125.8">RMII_TX_D0</text>
<text x="107.1" y="124">RMII_TX_D1</text>
<text x="25.3" y="131.9">TTL19</text>
<text x="25.8" y="130.2">TTL17</text>
<text x="25.8" y="128.4">TTL18</text>
<text x="25.8" y="126.6">TTL20</text>
<text x="52" y="127.6">RMII_TX_D0</text>
<text x="52" y="129.3">RMII_TX_D1</text>
<text x="52" y="131.1">RMII_TX_EN</text>
<text x="107.1" y="127.6">50MHz_CLKOUT 10</text>
<text x="107.1" y="129.4">LED0/PHYAD0</text>
<text x="107.1" y="131.2">LED3/PHYAD3</text>
<text x="25.3" y="133.7">TTL16</text>
<text x="52" y="132.9">RMII_RST</text>
<text x="80.4" y="136.4">RMII_REF_CLK</text>
<text x="105.3" y="136.4">50MHz_CLKOUT</text>
<text x="128.4" y="156">RMII_COL</text>
<text x="155.1" y="154.2">ETH_XI</text>
<text x="196" y="154.2">ETH_XO</text>
<text x="128.4" y="161.3">ET_RX_ER-E</text>
<text x="84" y="166.7">RMII_RST</text>
<text x="128.4" y="166.8">CRS</text>
<text x="128.4" y="163.1">RMII_MDIO</text>
<text x="128.4" y="168.4">RMII_RX_DV</text>
<text x="105.3" y="184.6">LED3/PHYAD3R62</text>
</g>
<g font-size="1.6" fill="#000080">
<text x="124.5" y="8.5">U4</text>
<text x="71.2" y="12.1">R23</text>
<text x="78.3" y="12.1">2.2R</text>
<text x="83.6" y="15.6">D17</text>
<text x="90.7" y="15.6">ES0402V014CT</text>
<text x="108.5" y="15.6">C20 100nF 50V</text>
<text x="151.2" y="15.6">R24</text>
<text x="158.3" y="15.6">75R</text>
<text x="167.2" y="15.6">C21</text>
<text x="172.5" y="15.6">1nF 2KV</text>
<text x="71.2" y="19.2">R25</text>
<text x="71.2" y="22.8">R26</text>
<text x="78.3" y="19.2">2.2R</text>
<text x="78.3" y="22.8">2.2R</text>
<text x="229.4" y="18.8">RJ45</text>
<text x="71.2" y="29.9">R27</text>
<text x="78.3" y="29.9">2.2R</text>
<text x="83.6" y="26.3">D18</text>
<text x="90.7" y="26.3">ES0402V014CT</text>
<text x="108.5" y="26.3">C22 100nF 50V</text>
<text x="151.2" y="26.3">R28</text>
<text x="158.3" y="26.3">75R</text>
<text x="167.2" y="26.3">C23</text>
<text x="172.5" y="26.3">1nF 2KV</text>
<text x="261.4" y="24.5">R36</text>
<text x="268.5" y="24.5">1K</text>
<text x="28.5" y="33.4">R29</text>
<text x="28.5" y="35.2">R31</text>
<text x="35.6" y="33.4">1K</text>
<text x="35.6" y="35.2">1K</text>
<text x="71.2" y="33.4">R30</text>
<text x="78.3" y="33.4">2.2R</text>
<text x="261.4" y="31.6">R38</text>
<text x="268.5" y="31.6">1K</text>
<text x="71.2" y="40.5">R33</text>
<text x="78.3" y="40.5">2.2R</text>
<text x="83.6" y="37">D19</text>
<text x="90.7" y="37">ES0402V014CT</text>
<text x="108.5" y="37">C24 100nF 50V</text>
<text x="151.2" y="37">R32</text>
<text x="158.3" y="37">75R</text>
<text x="167.2" y="37">C25</text>
<text x="172.5" y="37">1nF 2KV</text>
<text x="71.2" y="44.1">R34</text>
<text x="78.3" y="44.1">2.2R</text>
<text x="83.6" y="47.6">D20</text>
<text x="90.7" y="47.6">ES0402V014CT</text>
<text x="108.5" y="47.6">C26 100nF 50V</text>
<text x="151.2" y="47.6">R35</text>
<text x="158.3" y="47.6">75R</text>
<text x="167.2" y="47.6">C27</text>
<text x="172.5" y="47.6">1nF 2KV</text>
<text x="71.2" y="51.2">R37</text>
<text x="78.3" y="51.2">2.2R</text>
<text x="124.5" y="56.5">QT24A01</text>
<text x="243.6" y="88.5">R39</text>
<text x="243.6" y="85">C28</text>
<text x="249" y="85">1nF 2KV</text>
<text x="250.7" y="88.5">1M</text>
<text x="122.7" y="109.9">U5</text>
<text x="37.4" y="117">R40</text>
<text x="37.4" y="118.8">R41</text>
<text x="44.5" y="117">22R</text>
<text x="44.5" y="118.8">22R</text>
<text x="167.2" y="118.8">R42</text>
<text x="174.3" y="118.8">0R</text>
<text x="211.6" y="117">L4</text>
<text x="215.2" y="117">UPZ1608E101-3R0TF</text>
<text x="37.4" y="122.3">R44</text>
<text x="37.4" y="124.1">R45</text>
<text x="37.4" y="125.9">R47</text>
<text x="37.4" y="120.5">R43</text>
<text x="44.5" y="122.3">22R</text>
<text x="44.5" y="124.1">22R</text>
<text x="44.5" y="125.9">22R</text>
<text x="44.5" y="120.5">22R</text>
<text x="129.8" y="124.1">IP101GR</text>
<text x="152.9" y="124.1">R46</text>
<text x="160.1" y="124.1">6.19K</text>
<text x="181.4" y="120.5">C29</text>
<text x="181.4" y="122.3">100nF</text>
<text x="188.5" y="120.5">C30</text>
<text x="188.5" y="122.3">10uF</text>
<text x="229.4" y="122.3">C31</text>
<text x="229.4" y="124.1">10uF</text>
<text x="236.5" y="122.3">C32</text>
<text x="236.5" y="124.1">100nF</text>
<text x="37.4" y="129.4">R49</text>
<text x="37.4" y="131.2">R50</text>
<text x="37.4" y="127.7">R48</text>
<text x="44.5" y="129.4">22R</text>
<text x="44.5" y="131.2">22R</text>
<text x="44.5" y="127.7">22R</text>
<text x="37.4" y="133">R51</text>
<text x="44.5" y="133">22R</text>
<text x="94.3" y="136.5">R52</text>
<text x="101.4" y="136.5">0R</text>
<text x="211.6" y="134.8">L5</text>
<text x="215.2" y="134.8">UPZ1608E101-3R0TF</text>
<text x="229.4" y="140.1">C33</text>
<text x="229.4" y="141.9">10uF</text>
<text x="236.5" y="140.1">C34</text>
<text x="236.5" y="141.9">100nF</text>
<text x="165.4" y="154.3">R53</text>
<text x="172.5" y="154.3">1M</text>
<text x="185" y="154.3">R54</text>
<text x="192.1" y="154.3">0R</text>
<text x="78.3" y="161.4">R57</text>
<text x="115.6" y="156.1">R55</text>
<text x="115.6" y="161.4">R59</text>
<text x="122.7" y="156.1">4.7K</text>
<text x="122.7" y="161.4">4.7K</text>
<text x="163.6" y="159.7">XT1</text>
<text x="78.3" y="163.2">470K</text>
<text x="115.6" y="166.8">R56</text>
<text x="115.6" y="163.2">R60</text>
<text x="122.7" y="166.8">4.7K</text>
<text x="122.7" y="163.2">4.7K</text>
<text x="156.5" y="165">C35</text>
<text x="156.5" y="166.8">18pF</text>
<text x="78.3" y="170.3">C36</text>
<text x="78.3" y="172.1">100nF</text>
<text x="115.6" y="168.6">R58</text>
<text x="122.7" y="168.6">4.7K</text>
<text x="163.6" y="172.1">25MHz</text>
<text x="185" y="170.3">C37</text>
<text x="185" y="172.1">18pF</text>
<text x="115.6" y="182.8">R61</text>
<text x="122.7" y="184.6">4.7K</text>
<text x="122.7" y="182.8">4.7K LED0/PHYAD0</text>
</g>
<g font-size="1.6">
<text x="85" y="15.6">1</text>
<text x="92" y="15.6">2</text>
<text x="122.4" y="15.6">1</text>
<text x="122.4" y="12.1">2</text>
<text x="145.3" y="15.6">24</text>
<text x="145.3" y="12.1">23</text>
<text x="241.5" y="14.8" transform="rotate(-90 241.5 14.8)">FG1</text>
<text x="245" y="14.8" transform="rotate(-90 245 14.8)">NC1</text>
<text x="122.4" y="19.2">3</text>
<text x="122.4" y="22.7">5</text>
<text x="145.3" y="19.2">22</text>
<text x="145.3" y="22.7">20</text>
<text x="231.5" y="22.7">A1</text>
<text x="255.5" y="19.2">A9</text>
<text x="279.2" y="19.9">GND</text>
<text x="85" y="26.3">1</text>
<text x="92" y="26.3">2</text>
<text x="122.4" y="26.3">4</text>
<text x="122.4" y="29.8">6</text>
<text x="145.3" y="26.3">21</text>
<text x="145.3" y="29.8">19</text>
<text x="231.5" y="24.5">A2</text>
<text x="231.5" y="26.3">A3</text>
<text x="231.5" y="28.1">A4</text>
<text x="231.5" y="29.8">A5</text>
<text x="255.5" y="24.5">A10</text>
<text x="122.4" y="33.4">8</text>
<text x="145.3" y="33.4">17</text>
<text x="231.5" y="31.6">A6</text>
<text x="231.5" y="33.4">A7</text>
<text x="231.5" y="35.2">A8</text>
<text x="255.5" y="31.6">A11</text>
<text x="85" y="37">1</text>
<text x="92" y="37">2</text>
<text x="122.4" y="37">7</text>
<text x="122.4" y="40.5">9</text>
<text x="145.3" y="37">18</text>
<text x="145.3" y="40.5">16</text>
<text x="255.5" y="37">A12</text>
<text x="279.2" y="37.7">SYS_3V3</text>
<text x="85" y="47.6">1</text>
<text x="92" y="47.6">2</text>
<text x="121.5" y="47.6">10</text>
<text x="121.5" y="44.1">11</text>
<text x="145.3" y="47.6">15</text>
<text x="145.3" y="44.1">14</text>
<text x="231.5" y="47.6">B3</text>
<text x="231.5" y="45.8">B2</text>
<text x="231.5" y="44.1">B1</text>
<text x="255.5" y="45.8">B9</text>
<text x="281" y="46.6">GND</text>
<text x="121.5" y="51.2">12</text>
<text x="145.3" y="51.2">13</text>
<text x="231.5" y="53">B6</text>
<text x="231.5" y="51.2">B5</text>
<text x="231.5" y="49.4">B4</text>
<text x="255.5" y="49.4">B10</text>
<text x="231.5" y="56.5">B8</text>
<text x="231.5" y="54.7">B7</text>
<text x="255.5" y="54.7">B11</text>
<text x="255.5" y="58.3">B12</text>
<text x="281" y="55.5">GND</text>
<text x="101.4" y="60.1">GND</text>
<text x="241.5" y="68.4" transform="rotate(-90 241.5 68.4)">FG2</text>
<text x="245" y="68.5" transform="rotate(-90 245 68.5)">NC2</text>
<text x="240.1" y="95.7">GND</text>
<text x="139.4" y="104.2">GND</text>
<text x="120.6" y="111.6">1</text>
<text x="120.6" y="113.4">2</text>
<text x="140.1" y="109" transform="rotate(-90 140.1 109)">33</text>
<text x="148.9" y="113.4">31</text>
<text x="148.9" y="111.6">32 RMII_RST</text>
<text x="120.6" y="115.2">3</text>
<text x="120.6" y="117">4</text>
<text x="120.6" y="118.7">5</text>
<text x="148.9" y="115.2">30 MDI_TP</text>
<text x="148.9" y="117">29 MDI_TN</text>
<text x="148.9" y="118.7">28 REGOUT</text>
<text x="167.2" y="114.2">PHY_AVDD33</text>
<text x="201" y="114.9">SYS_3V3</text>
<text x="211.3" y="118.7">1</text>
<text x="221.8" y="118.7">2</text>
<text x="233" y="115.2">PHY_DVDD33</text>
<text x="120.6" y="120.5">6</text>
<text x="120.6" y="122.3">7</text>
<text x="120.6" y="124.1">8</text>
<text x="120.6" y="125.9">9</text>
<text x="148.9" y="124.1">25</text>
<text x="148.9" y="125.9">24</text>
<text x="148.9" y="120.5">27 MDI_RP</text>
<text x="148.9" y="122.3">26 MDI_RN</text>
<text x="181.4" y="124.1">10V</text>
<text x="188.5" y="124.1">10V</text>
<text x="229.4" y="125.9">10V</text>
<text x="236.5" y="125.9">10V</text>
<text x="119.7" y="129.4">11</text>
<text x="119.7" y="131.2">12</text>
<text x="148.9" y="129.4">22 RMII_MDC</text>
<text x="148.9" y="131.2">21 ET_RX_ER-E</text>
<text x="148.9" y="127.6">23 RMII_MDIO</text>
<text x="169.7" y="129.4">GND</text>
<text x="185.7" y="131.2">GND</text>
<text x="93.9" y="133.7">PHY_DVDD33</text>
<text x="119.7" y="133">13</text>
<text x="119.7" y="134.7">14</text>
<text x="119.7" y="136.5">15</text>
<text x="148.9" y="133">20 CRS</text>
<text x="148.9" y="136.5">18 RMII_RX_D0</text>
<text x="148.9" y="134.7">19 RMII_RX_DV</text>
<text x="201" y="132.6">SYS_3V3</text>
<text x="211.3" y="136.5">1</text>
<text x="221.8" y="136.5">2</text>
<text x="226.6" y="133">GND</text>
<text x="233" y="133">PHY_AVDD33</text>
<text x="119.7" y="138.3">16</text>
<text x="148.9" y="138.3">17 RMII_RX_D1</text>
<text x="229.4" y="143.7">10V</text>
<text x="236.5" y="143.7">10V</text>
<text x="74.9" y="152.2">SYS_3V3</text>
<text x="226.6" y="150.8">GND</text>
<text x="99.2" y="156.8">PHY_DVDD33</text>
<text x="161.5" y="161.4">1</text>
<text x="175.5" y="161.4">2</text>
<text x="78.3" y="173.9">10V</text>
<text x="112.8" y="173.9">GND</text>
<text x="156.5" y="168.6">50V</text>
<text x="161.5" y="168.5">4</text>
<text x="175.5" y="168.5">3</text>
<text x="185" y="173.9">50V</text>
<text x="100.3" y="178.9">SYS_3V3</text>
<text x="153.7" y="179.2">GND</text>
<text x="176.8" y="179.2">GND</text>
<text x="182.1" y="179.2">GND</text>
<text x="137.7" y="189.9">GND</text>
<text x="228.2" y="195.1">Title</text>
<text x="248.8" y="196.5">IDO-SBC2D06-V1</text>
<text x="228.2" y="200.4">Size</text>
<text x="229.9" y="202.2">A3</text>
<text x="235.3" y="200.4">Document Number</text>
<text x="250.6" y="202.2">ETHERNET</text>
<text x="287.7" y="200.4">Rev</text>
<text x="228.2" y="205.7">Date:</text>
<text x="237.9" y="205.7">Thursday, June 02, 2022</text>
<text x="263.7" y="205.7">Sheet</text>
<text x="272.6" y="205.9">7</text>
<text x="277.9" y="205.7">of</text>
<text x="283.3" y="205.9">10</text>
</g>
<g font-size="1.6" fill="#004080">
<text x="125.4" y="16.7">TCT1</text>
<text x="125.4" y="13.2">TD1+</text>
<text x="138.8" y="16.7">MCT1</text>
<text x="139" y="13.2">MX1+</text>
<text x="125.4" y="20.3">TD1-</text>
<text x="125.4" y="23.8">TD2+</text>
<text x="139" y="23.8">MX2+</text>
<text x="139.4" y="20.3">MX1-</text>
<text x="235.6" y="23.8">A1</text>
<text x="242.6" y="20.1" transform="rotate(-90 242.6 20.1)">FG1</text>
<text x="246.1" y="20.2" transform="rotate(-90 246.1 20.2)">NC1</text>
<text x="247.6" y="20.3">ALEDY-</text>
<text x="125.4" y="27.4">TCT2</text>
<text x="138.8" y="27.4">MCT2</text>
<text x="235.6" y="25.6">A2</text>
<text x="235.6" y="27.4">A3</text>
<text x="235.6" y="29.2">A4</text>
<text x="247.2" y="25.6">ALEDY+</text>
<text x="125.4" y="30.9">TD2-</text>
<text x="125.4" y="34.5">TD3+</text>
<text x="139" y="34.5">MX3+</text>
<text x="139.4" y="30.9">MX2-</text>
<text x="235.6" y="30.9">A5</text>
<text x="235.6" y="32.7">A6</text>
<text x="235.6" y="34.5">A7</text>
<text x="247.4" y="32.7">ALEDG-</text>
<text x="125.4" y="38.1">TCT3</text>
<text x="125.4" y="41.6">TD3-</text>
<text x="138.8" y="38.1">MCT3</text>
<text x="139.4" y="41.6">MX3-</text>
<text x="235.6" y="36.3">A8</text>
<text x="247" y="38.1">ALEDG+</text>
<text x="125.4" y="45.2">TD4+</text>
<text x="139" y="45.2">MX4+</text>
<text x="235.6" y="46.9">B2</text>
<text x="235.6" y="45.2">B1</text>
<text x="247.6" y="46.9">BLEDY-</text>
<text x="125.4" y="48.7">TCT4</text>
<text x="125.4" y="52.3">TD4-</text>
<text x="138.8" y="48.7">MCT4</text>
<text x="139.4" y="52.3">MX4-</text>
<text x="235.6" y="52.3">B5</text>
<text x="235.6" y="50.5">B4</text>
<text x="235.6" y="48.7">B3</text>
<text x="247.2" y="50.5">BLEDY+</text>
<text x="235.6" y="57.6">B8</text>
<text x="235.6" y="55.8">B7</text>
<text x="235.6" y="54.1">B6</text>
<text x="247" y="59.4">BLEDG+</text>
<text x="247.4" y="55.8">BLEDG-</text>
<text x="242.6" y="63.1" transform="rotate(-90 242.6 63.1)">FG2</text>
<text x="246.1" y="63.1" transform="rotate(-90 246.1 63.1)">NC2</text>
<text x="123.6" y="112.7">TxEr/FxSD</text>
<text x="143.4" y="112.7">nRst</text>
<text x="123.6" y="114.5">Xi</text>
<text x="123.6" y="116.3">Xo</text>
<text x="123.6" y="118.1">Col/RMII</text>
<text x="123.6" y="119.8">TxEn</text>
<text x="141.2" y="119.8">RegOut</text>
<text x="141.2" y="115.1" transform="rotate(-90 141.2 115.1)">EPad</text>
<text x="141.6" y="114.5">AVD33</text>
<text x="142" y="116.3">MDiTp</text>
<text x="142" y="118.1">MDiTn</text>
<text x="123.6" y="121.6">TxD3</text>
<text x="123.6" y="123.4">TxD2</text>
<text x="123.6" y="125.2">TxD1</text>
<text x="141.8" y="121.6">MDiRp</text>
<text x="141.8" y="123.4">MDiRn</text>
<text x="144.1" y="125.2">Iset</text>
<text x="123.6" y="127">TxD0</text>
<text x="123.6" y="128.7">TxClk/50MClki</text>
<text x="123.6" y="130.5">LED0/PhyAD0</text>
<text x="141.5" y="127">TestOn</text>
<text x="142.5" y="128.7">MDIO</text>
<text x="143.1" y="130.5">MDC</text>
<text x="123.6" y="132.3">LED3/PhyAD3</text>
<text x="123.6" y="134.1">IOVDD</text>
<text x="123.6" y="135.8">RxClk/50M_ClkoRxDV/CRS_DV</text>
<text x="123.6" y="137.6">RxD3</text>
<text x="136.6" y="134.1">CRS/LEDMod</text>
<text x="139.2" y="132.3">RxEr/Int32</text>
<text x="142.7" y="137.6">RxD0</text>
<text x="123.6" y="139.4">RxD2</text>
<text x="142.7" y="139.4">RxD1</text>
</g>
<g font-size="1.3">
<text x="30.8" y="1.3">5</text>
<text x="88.9" y="1.3">4</text>
<text x="147" y="1.3">3</text>
<text x="205" y="1.3">2</text>
<text x="263.1" y="1.3">1</text>
<text x=".5" y="28.4">D</text>
<text x="292.6" y="28.4">D</text>
<text x=".5" y="79.5">C</text>
<text x="292.6" y="79.5">C</text>
<text x=".5" y="130.6">B</text>
<text x="292.6" y="130.6">B</text>
<text x=".5" y="181.7">A</text>
<text x="292.6" y="181.7">A</text>
<text x="30.8" y="207.4">5</text>
<text x="88.9" y="207.4">4</text>
<text x="147" y="207.4">3</text>
<text x="205" y="207.4">2</text>
<text x="263.1" y="207.4">1</text>
</g>
</svg>
